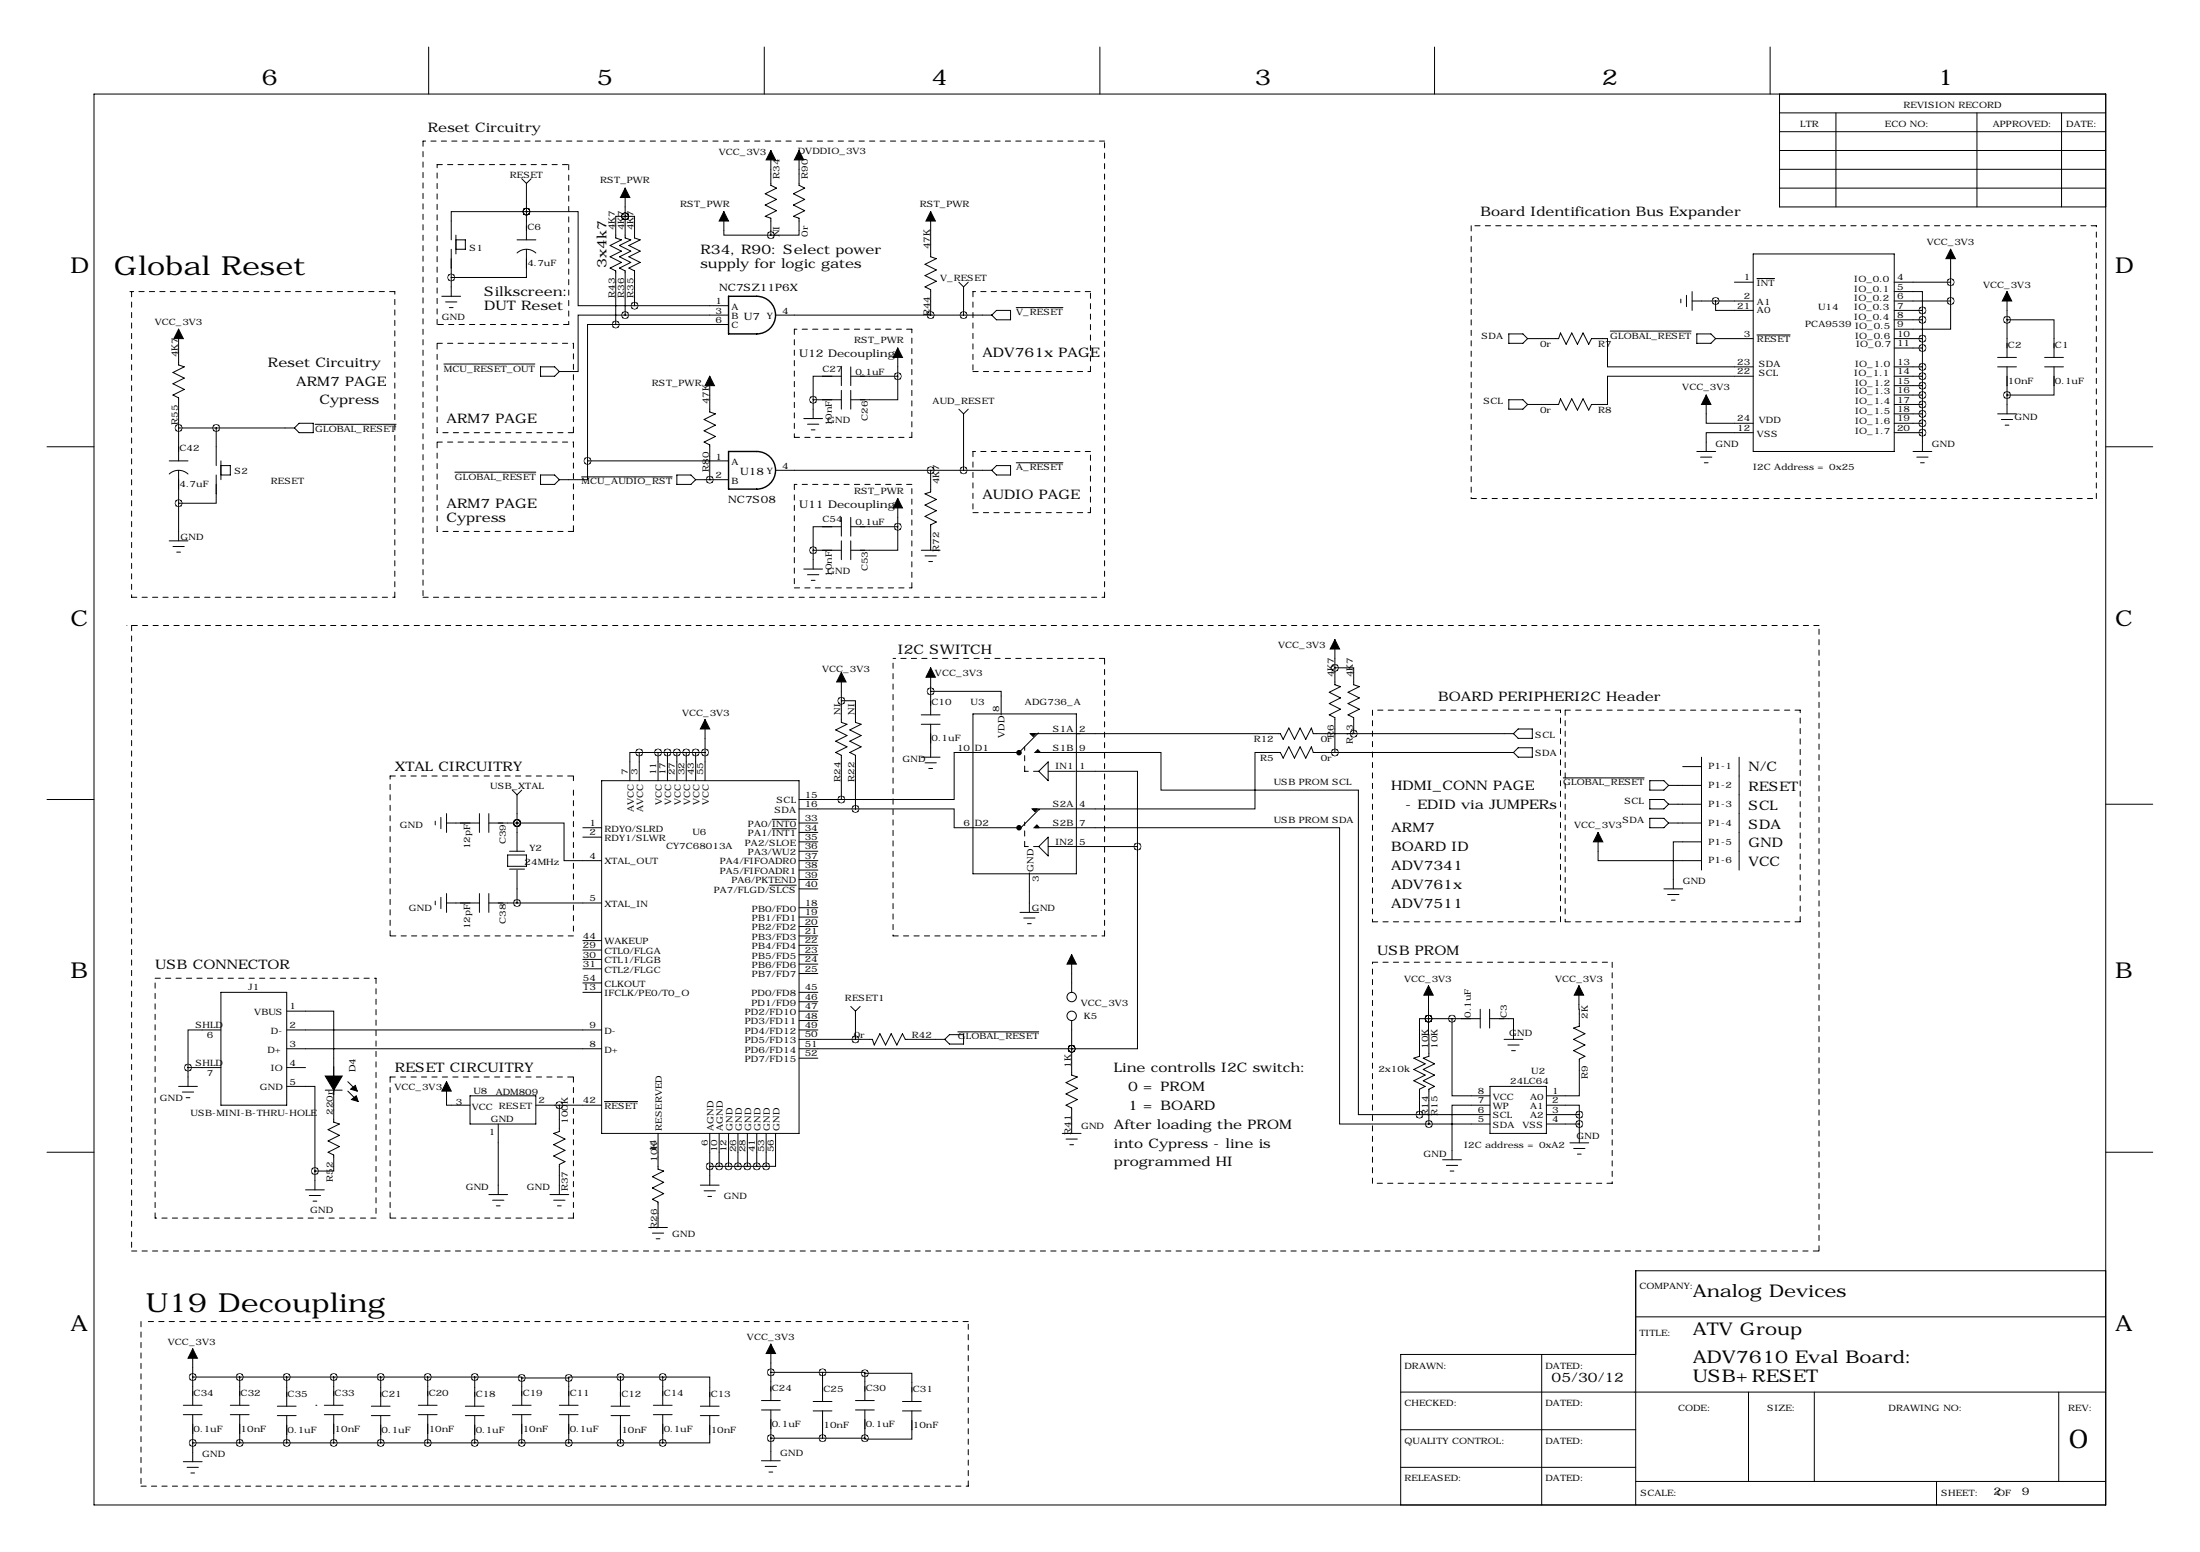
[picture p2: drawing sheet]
<svg xmlns="http://www.w3.org/2000/svg" width="594mm" height="419mm" viewBox="0 0 594 419" stroke-linecap="round" stroke-linejoin="round" font-family="sans-serif">
<g fill="none" stroke="#000" stroke-width=".27">
<path d="M115.8 12.7v12.7M206.5 12.7v12.7M297.2 12.7v12.7M387.6 12.7v12.7M478.3 12.7v12.7M25.4 25.4h543.6v381h-543.6zM480.8 35.6h88.2M480.8 30.5h88.2M480.8 25.4v30.5h88.2M496.1 30.5v25.4M534.2 30.5v25.4M557 30.5v25.4"/>
<path d="M141 48.3l1.2 1.2M142.2 57.1h-20.3v7.7M142.2 57.1h.1M142.2 57.1h14v25.5h15.2M142.2 49.5v15.3M143.5 48.3l-1.3 1.2M168.9 58.4h-2.5v5.9l1.5 .5-3.1 1.5 3.1 1.5-3.1 1.5 3.1 1.6-3.1 1.5 1.6 .8v14.4M168.9 58.4h.1M168.9 58.4h2.5v5.9l1.6 .5-3.1 1.5 3.1 1.5-3.1 1.5 3.1 1.6-3.1 1.5 1.5 .8v9.4M168.9 50.8v13.5l1.5 .5-3 1.5 3 1.5-3 1.5 3 1.6-3 1.5 1.5 .8v11.9M195.6 57.1v6.4h12.7M208.3 40.6v9.4l1.5 .8-3 1.5 3 1.5-3 1.6 3 1.5-3 1.5 1.5 .5v4.6"/>
<path d="M215.9 40.6v9.4l1.5 .8-3 1.5 3 1.5-3 1.6 3 1.5-3 1.5 1.5 .5v4.6h-7.6M251.5 57.1v12.2l1.5 .6-3.1 1.5 3.1 1.5-3.1 1.5 3.1 1.5-3.1 1.6 1.6 .7v6.9M480.8 50.8h88.2M480.8 45.7h88.2M480.8 40.6h88.2M121.9 69.9h.1M121.9 67.3v12.7M123.2 64.8h2.5v2.5h-2.5M123.2 63.5v5.1M139.7 64.8h5.1M139.7 68.3a3.7 3.7 0 0 1 5.1 0M142.2 67.3v7.6h-20.3"/>
<path d="M259.1 76.2l1.2 1.3M260.3 77.5v7.6M261.6 76.2l-1.3 1.3M455.7 79.8v3M457.2 78.7v5.1M468.6 76.2h5.1M473.7 68.6h38.1v53.3h-38.1zM474.7 75.2h4.8M511.8 78.7h7.6v5.1M511.8 76.2h15.2M527 67.3v14M542.3 78.7v17.8"/>
<path d="M48.3 88.9v9.7l1.5 .5-3.1 1.5 3.1 1.5-3.1 1.5 3.1 1.6-3.1 1.5 1.6 .7v17.1M119.4 80h5.1M119.9 98.3h24.6M120.4 81.5h3M121.4 83.1h1M146 99.1h3.9l1.2 1.2-1.2 1.3h-3.9zM166.4 87.6h-7.7v36.9M166.4 87.6h30.4M168.9 85.1h-12.7v15.2h-5.1M168.9 85.1h27.9M171.4 82.6h25.4M196.8 80v10.2"/>
<path d="M209.5 85.1h58.5M227.3 99.1v5M229.9 99.1v5M242.6 94v7.6M268 85.1l1.2-1.3h3.8v2.6h-3.8zM274.6 83.1h12.6M407.7 90.2h3.8l1.2 1.2-1.2 1.3h-3.8zM412.7 91.4h8.4l.5-1.5 1.6 3.1 1.5-3.1 1.5 3.1 1.5-3.1 1.6 3.1 .7-1.6h4.3v7.7h39.4M435.1 89.4h21.8M454.2 80.8v1M457.2 81.3h16.5M458.5 90.2h3.8l1.2 1.2-1.2 1.3h-3.8z"/>
<path d="M463.5 81.3v2.5h10.2M463.5 91.4h10.2M474.7 90.4h9M511.8 81.3h15.2M511.8 91.4h7.6M511.8 83.8h7.6M511.8 86.4h7.6M511.8 94h7.6M511.8 99.1h7.6M519.4 83.8v38.1M527 81.3v7.6h-15.2M539.8 99.1h5"/>
<path d="M539.8 96.5h5M542.3 86.4h12.7v10.1M542.3 99.1v12.7M552.4 99.1h5.1M552.4 96.5h5.1M555 99.1v7.6h-12.7M48.3 115.6h31.3M58.4 115.6v10.1M79.6 115.6l1.2-1.3h3.8v2.5h-3.8zM85.1 114.6h21.9M191.8 101.6v9.7l1.5 .5-3.1 1.5 3.1 1.5-3.1 1.5 3.1 1.6-3.1 1.5 1.6 .7v9.4M217.2 113h5"/>
<path d="M218.2 114.6h3M219.2 116.1h1M219.7 107.9h7.6M219.7 107.9v5.1M227.3 101.6h-7.6v6.3M227.3 105.4v5.1M229.9 101.6h12.7M229.9 105.4v5.1M242.6 101.6v6.3h-12.7M259.1 110.5l1.2 1.3M260.3 111.8v15.2M261.6 110.5l-1.3 1.3"/>
<path d="M407.7 107.9h3.8l1.2 1.3-1.2 1.3h-3.8zM461 106.7v7.6h12.7M473.7 116.8h-12.7v5.1M473.7 101.6h-39.4v7.6h-4.3l-.7 1.5-1.6-3-1.5 3-1.5-3-1.5 3-1.6-3-.5 1.5h-8.4M511.8 116.8h7.6M511.8 101.6h7.6M511.8 104.1h7.6M511.8 106.7h7.6M511.8 109.2h7.6M511.8 111.8h7.6M511.8 114.3h7.6M539.8 111.8h5"/>
<path d="M540.8 113.3h3M541.8 114.8h1M12.7 120.6h12.7M45.7 124.5h5.1M45.7 128a3.7 3.7 0 0 1 5.1 0M48.3 127v19.1M58.4 130.8h.1M58.4 128.3v7.6h-10.1M59.7 124.5v5M59.7 125.7h2.5v2.6h-2.5M122.9 127.5h21.9M146 128.3h3.9l1.2 1.2-1.2 1.3h-3.9z"/>
<path d="M157.2 128.8h24.4M158.7 124.5v5h-7.6M158.7 124.5h38.1M182.9 128.3h3.8l1.3 1.2-1.3 1.3h-3.8zM188 129.5h8.8M191.8 129.5h.1M209.5 127h58.5M227.3 139.7v5.1M229.9 139.7v5.1M242.6 134.6v7.6M251.5 127v5.8l-1.6 .5 3.1 1.6-3.1 1.5 3.1 1.5-3.1 1.5 3.1 1.6-1.5 .7v6.9M268 127l1.2-1.3h3.8v2.6h-3.8z"/>
<path d="M274.6 125h12.6M458.5 121.9h5M459.5 123.4h3M460.5 125h1M516.9 121.9h5.1M517.9 123.4h3.1M518.9 125h1M569 120.6h12.7M45.7 146.1h5.1M46.7 147.6h3.1M47.8 149.1h1M217.2 153.7h5"/>
<path d="M218.2 155.2h3M219.2 156.7h1M219.7 148.6h7.6M219.7 148.6v5.1M227.3 142.2h-7.6v6.4M227.3 146.1v5M229.9 146.1v5M229.9 142.2h12.7M242.6 142.2v6.4h-12.7M248.9 148.6h5.1M249.9 150.1h3.1M251 151.6h1"/>
<path d="M360.7 172.7v12.2l1.5 .5-3 1.5 3 1.6-3 1.5 3 1.5-3 1.5 1.5 .8v9.4M190.5 194.3v16.5M227.3 189.2h3.8v5.9l1.6 .5-3.1 1.5 3.1 1.5-3.1 1.6 3.1 1.5-3.1 1.5 1.5 .8v14.4M227.3 181.6v13.5l1.6 .5-3.1 1.5 3.1 1.5-3.1 1.6 3.1 1.5-3.1 1.5 1.5 .8v11.9M248.9 193h5.1M248.9 195.6h5.1M251.5 186.7h19v6.3M251.5 180.3v12.7M251.5 195.6v8.9M262.9 192.8h27.9v43.2h-27.9zM278.6 198.1h67.3l.8 1.5 1.5-3 1.6 3 1.5-3 1.5 3 1.5-3 .5 1.5h54.1M280.7 198.1l-.2-.1-5.2 5.2"/>
<path d="M360.7 180.3h5.1v4.6l1.5 .5-3.1 1.5 3.1 1.6-3.1 1.5 3.1 1.5-3.1 1.5 1.6 .8v4.3M408.9 198.1l1.3-1.3h3.8v2.6h-3.8zM12.7 215.9h12.7M120.6 219.7v5.1M129.5 219.7v5.1M132.1 219.7v5.1M138.4 213.4l1.3 1.2M139.7 214.6v15.3M141 213.4l-1.3 1.2M162.6 210.8h53.3v95.3h-53.3zM172.7 203.2h-2.5v7.6M172.7 203.2v7.6"/>
<path d="M172.7 203.2h17.8M177.8 203.2v7.6M180.3 203.2v7.6M182.9 203.2v7.6M185.4 203.2v7.6M188 203.2v7.6M215.9 215.9h11.4M215.9 218.4h15.2M231.1 218.4h26.7v5.1h17.8M248.9 204.5h5.1M249.9 206h3.1M251 207.5h1"/>
<path d="M275.6 203.2h-17.8v12.7h-30.5M279.7 203.2h34v10.2h53.3v87.6h16.5M280.9 218.7l-.1-.2-5 5M283.2 205.7v5.1l-2.5-2.5zM283.2 208.3h7.4M290.8 208.3h16.5v20.3M408.9 203.2h-54.1l-.5-1.5-1.5 3-1.5-3-1.5 3-1.6-3-1.5 3-.8-1.5h-6.8v15.2h-60M408.9 203.2l1.3-1.3h3.8v2.6h-3.8zM422.4 210.1h21.8M445.8 215.9h3.8l1.2 1.3-1.2 1.2h-3.8zM445.8 210.8h3.8l1.2 1.3-1.2 1.3h-3.8zM450.8 217.2h8.9"/>
<path d="M450.8 212.1h8.9M454.7 207h5M459.7 204.5v30.4M469.9 204.5v30.4M569 217.2h12.7M117.6 221.7v1.1M119.1 220.7v3.1M120.6 222.2h8.9M132.1 222.2h7.6M137.2 230.9h5v3h-5zM137.7 229.9h4M137.7 234.7h4"/>
<path d="M139.7 222.2h12.7v10.2h10.2M139.7 222.2h.1M139.7 234.9v8.9M157.5 223.5h5.1M157.5 226.1h5.1M207.9 239h7.2M208.6 221.3h6.5M208.6 223.8h6.5M215.9 222.2h5.1M215.9 227.3h5.1M215.9 232.4h5.1M215.9 229.9h5.1"/>
<path d="M215.9 224.8h5.1M215.9 234.9h5.1M215.9 237.5h5.1M278.1 235.7v10.7M279.7 223.5h82.2v80h24.2M283.2 226.1v5l-2.5-2.5zM283.2 228.6h24.1M307.3 228.6v54.6h-17.7M431.8 224.8v7.6h27.9M445.8 221h3.8l1.2 1.2-1.2 1.3h-3.8zM450.8 222.2h8.9M459.7 227.3h-7.6v12.7"/>
<path d="M117.6 243.3v1M119.1 242.3v3.1M120.6 243.8h8.9M120.6 241.3v5.1M129.5 241.3v5.1M132.1 241.3v5.1M132.1 243.8h30.5M157.5 256.5h5.1M157.5 259.1h5.1M157.5 254h5.1M215.9 245.1h5.1M215.9 247.6h5.1"/>
<path d="M215.9 250.2h5.1M215.9 252.7h5.1M215.9 255.3h5.1M215.9 257.8h5.1M215.9 240h5.1M275.6 246.4h5.1M276.6 247.9h3.1M277.6 249.4h1M289.6 257.8v10.2M449.6 240h5.1M450.6 241.6h3M451.6 243.1h1"/>
<path d="M59.7 278.1h-8.9v10.2M59.7 268h17.8v30.4h-17.8zM77.5 273h12.7v30l1.5 .5-3.1 1.6 3.1 1.5-3.1 1.5 3.1 1.5-3.1 1.5 1.6 .8v4.3h-5.1M77.5 278.1h85.1M157.5 268h5.1M157.5 261.6h5.1M157.5 265.4h5.1M215.9 278.1h5.1M215.9 268h5.1M215.9 260.4h5.1M215.9 262.9h5.1M215.9 270.5h5.1"/>
<path d="M215.9 273h5.1M215.9 275.6h5.1M229.9 271.8l1.2 1.2M231.1 273v7.7M232.4 271.8l-1.3 1.2M258.8 278.6h21.9M289.6 275.6v14.7l1.5 .5-3.1 1.6 3.1 1.5-3.1 1.5 3.1 1.5-3.1 1.5 1.6 .8v6.9M386 275.1h.1M386 275.1l.1 10.1-1.5 .6 3 1.5-3 1.5 3 1.5-3 1.5 3 1.6-1.5 .7v9.4M386 275.1h-2.5v10.1l-1.5 .6 3.1 1.5-3.1 1.5 3.1 1.5-3.1 1.5 3.1 1.6-1.6 .7v6.9M386 275.1h13.9M386 266.2v8.9"/>
<path d="M392.3 275.1v20.8h10.3M399.9 272.5v5.1M402.5 275.1h6.4v5.6M402.5 272.5v5.1M426.6 266.2l.1 10.9-1.5 .5 3 1.5-3 1.6 3 1.5-3 1.5 3 1.5-1.5 .8v9.9h-8.9M48.3 293.4h5M49.3 294.9h3M50.3 296.4h1M50.8 288.3h8.9M50.8 288.3v5.1M77.5 293.4h7.6v22.8M77.5 283.2h85.1"/>
<path d="M77.5 288.3h5M87.9 294.4h4.6M94 292.1l2.5 2.5M94 294.6l2.5 2.6M120.6 292.1v6.3h6.4M127 295.9h17.8v7.6h-17.8zM144.8 298.4h17.8M151.1 298.4v7.2l-1.5 .5 3.1 1.5-3.1 1.5 3.1 1.5-3.1 1.6 3.1 1.5-1.6 .8v8.1M163.3 297.5h9M215.9 283.2h73.7M215.9 280.7h19.8l.5 1.5 1.5-3.1 1.6 3.1 1.5-3.1 1.5 3.1 1.5-3.1 .8 1.6h10.7M215.9 285.8h5.1"/>
<path d="M255.3 280.7l1.2-1.3h3.8v2.5h-3.8zM289.6 283.2h.1M402.6 298.4h-10.3v14.8M402.6 293.4h15.2v12.7h-15.2zM406.4 280.7h5.1M407.4 282.2h3.1M408.4 283.7h1M417.8 298.4h8.9v2.6M12.7 311.1h12.7M85.1 316.2v5.1M134.6 303.5v19.1M177.8 306.1v9.6l1.5 .5-3 1.6 3 1.5-3 1.5 3 1.5-3 1.5 1.5 .8v6.9"/>
<path d="M191.8 306.1v13.9M191.8 315h15.2M194.3 306.1v8.9M196.8 306.1v8.9M199.4 306.1v8.9M201.9 306.1v8.9M204.5 306.1v8.9M207 306.1v8.9M209.5 306.1v8.9h-2.5M287 306.1h5.1M288 307.6h3.1M289.1 309.1h1"/>
<path d="M383.5 301h19.1M386.1 303.5h16.5M389.8 313.2h5.1M390.8 314.7h3.1M391.8 316.2h1M417.8 303.5h8.9M417.8 301h8.9M424.2 308.6h5.1M425.2 310.1h3M426.2 311.7h1M426.7 301v7.6M569 311.1h12.7"/>
<path d="M82.5 321.3h5.1M83.6 322.8h3M84.6 324.4h1M132.1 322.6h5.1M133.1 324.1h3M134.1 325.6h1M148.6 322.6h5.1M149.6 324.1h3.1M150.6 325.6h1M175.3 331.5h5M176.3 333h3M177.3 334.5h1"/>
<path d="M189.2 320h5.1M190.2 321.6h3.1M191.3 323.1h1M442 355.6h127M569 343.2h-127v63.2M49.5 379.5h5.1M52.1 364.2v15.3M52.1 371.9h76.2M62.2 379.5h5.1M64.8 371.9v7.6M74.9 379.7h5.1M77.5 371.9v7.8"/>
<path d="M85.3 379.5h.1M87.6 379.5h5.1M90.2 371.9v7.6M100.3 379.7h5.1M102.9 371.9v7.8M113 379.5h5.1M115.6 371.9v7.6M125.7 379.7h5.1M128.3 371.9h12.7v.2M128.3 371.9v7.8M138.4 379.5h5.1M141 372.1v7.4"/>
<path d="M141 372.1h12.7M151.1 379.5h5.1M153.7 372.1v7.4M165.1 379.7h5.1M167.6 371.9h-13.9v.2M167.6 371.9v7.8M167.6 371.9h11.5M176.5 379.5h5.1M179.1 371.9h12.7v7.8M179.1 371.9v7.6M189.2 379.7h5.1M205.7 378.2h5.1"/>
<path d="M208.3 363v15.2M208.3 370.6h13.9M219.7 378.5h5.1M222.2 370.6h11.5v.2M222.2 370.6v7.9M231.1 378.2h5.1M233.7 370.8h12.7v7.7M233.7 370.8v7.4M243.8 378.5h5.1M378.5 375.9h190.5M416.6 365.8v40.6M442 365.8h-63.5v40.6"/>
<path d="M472.4 375.9v24.1M490.2 375.9v24.1M556.3 375.9v24.1M49.5 382h5.1M49.5 394.7h5.1M50.5 396.2h3.1M51.6 397.8h1M52.1 382v12.7M52.1 389.6h127M62.2 382h5.1M64.8 382v7.6M74.9 382.3h5.1"/>
<path d="M77.5 382.3v7.3M87.6 382h5.1M90.2 382v7.6M100.3 382.3h5.1M102.9 382.3v7.3M113 382h5.1M115.6 382v7.6M125.7 382.3h5.1M128.3 382.3v7.3M138.4 382h5.1M141 382v7.6M151.1 382h5.1"/>
<path d="M153.7 382v7.6M165.1 382.3h5.1M167.6 382.3v7.3M176.5 382h5.1M179.1 382v7.6M189.2 382.3h5.1M191.8 382.3v7.3h-12.7M205.7 380.7h5.1M205.7 394.5h5.1M206.8 396h3M207.8 397.5h1M208.3 380.7v13.8"/>
<path d="M208.3 388.4h25.4M219.7 381h5.1M222.2 381v7.4M231.1 380.7h5.1M233.7 380.7v7.7M243.8 381h5.1M246.4 381v7.6h-12.7v-.2M378.5 396.2h63.5M378.5 386.1h63.5M442 400h127M523.2 400v6.4"/>
<circle cx="289.6" cy="274.3" r="1.27"/>
<circle cx="289.6" cy="269.2" r="1.27"/>
</g>
<g fill="none" stroke="#000" stroke-width=".27" stroke-dasharray="1.4 1.4">
<path d="M114.3 38.1v123.2M298.4 38.1h-184.1M118.1 44.4h35.6M153.7 44.4v43.2M35.6 78.7v82.6M106.7 78.7h-71.6M262.9 78.7v21.6M294.6 78.7h-31.7M397.5 61v73.6M566.4 61h-168.9M118.1 92.7h36.8M118.1 87.6v-43.2"/>
<path d="M153.7 87.6h-35.6M154.9 92.7v24.1M214.6 88.9v29.2M246.4 88.9h-31.8M118.1 116.8v-24.1M118.1 119.4h36.8M154.9 116.8h-36.8M154.9 119.4v24.1M214.6 118.1h31.8M246.4 118.1v-29.2M262.9 100.3h31.7M294.6 100.3v-21.6"/>
<path d="M214.6 130.8v28M246.4 130.8h-31.8M262.9 121.9v16.5M262.9 138.4h31.7M294.6 138.4v-16.5M294.6 121.9h-31.7M397.5 134.6h168.9M566.4 134.6v-73.6M118.1 143.5v-24.1M154.9 143.5h-36.8M214.6 158.8h31.8M246.4 158.8v-28"/>
<path d="M35.6 161.3h71.1M35.6 168.9v168.9M106.7 161.3v-82.6M114.3 161.3h184.1M241.3 179.1v73.6M298.4 161.3v-123.2M298.4 177.8h-57.1M491.5 168.9h-457.2M370.8 191.8v57.1M421.6 191.8h-50.8M422.9 191.8v57.1M486.4 191.8h-63.5"/>
<path d="M105.4 209.5h49.5M154.9 213.4v39.3M154.9 209.5v1.3M276.9 208.3v-6.6M280.7 208.3h-3.8M276.9 228.6v-6.6M280.7 228.6h-3.8M105.4 252.7v-43.2M154.9 252.7h-49.5M241.3 252.7h57.1M298.4 252.7v-74.9M370.8 259.8h64.8"/>
<path d="M370.8 248.9h50.8M421.6 248.9v-57.1M422.9 248.9h63.5M435.6 259.8v59.7M486.4 248.9v-57.1M41.9 264.2h59.7M101.6 264.2v64.7M105.4 290.8h49.5M154.9 290.8v38.1M370.8 319.5v-59.7M435.6 319.5h-64.8M35.6 337.8h455.9"/>
<path d="M41.9 328.9v-64.7M101.6 328.9h-59.7M105.4 328.9v-38.1M154.9 328.9h-49.5M491.5 337.8v-168.9M38.1 356.9v44.4M261.6 356.9h-222.2M38.1 401.3h223.5M261.6 401.3v-44.4"/>
</g>
<path d="M196.8 80h7.7a5.1 5.1 0 0 1 5.1 5.1 5.1 5.1 0 0 1-5.1 5.1h-7.7zM196.8 121.9h7.7a5.1 5.1 0 0 1 5.1 5.1 5.1 5.1 0 0 1-5.1 5.1h-7.7z" fill="none" stroke="#000" stroke-width=".38"/>
<g fill="none" stroke="#000" stroke-width=".76">
<circle cx="275.3" cy="203.3" r=".36"/>
<circle cx="275.3" cy="223.5" r=".36"/>
</g>
<g fill="#000" stroke="#000" stroke-width=".27">
<path d="M168.9 50.8l1.3 2.5h-2.6zM195.6 57.1l1.2 2.6h-2.5zM208.3 40.6l1.2 2.6h-2.5zM215.9 40.6l1.3 2.6h-2.6zM251.5 57.1l1.2 2.6h-2.5zM527 67.3l1.3 2.6h-2.5zM542.3 78.7l1.3 2.6h-2.6zM48.3 88.9l1.2 2.5h-2.5zM242.6 94l1.2 2.5h-2.5zM191.8 101.6l1.2 2.5h-2.5zM461 106.7l1.3 2.5h-2.6zM242.6 134.6l1.2 2.6h-2.5z"/>
<path d="M360.7 172.7l1.2 2.6h-2.5zM190.5 194.3l1.3 2.5h-2.6zM227.3 181.6l1.3 2.5h-2.5zM251.5 180.3l1.2 2.6h-2.5zM278.4 198.1l1.4 .1-.7 .7zM278.9 218.4l1.4 .1-.6 .7zM279.7 203.2l.7-.8 .6 .7zM279.4 223.5l.8-.7 .6 .6zM431.8 224.8l1.3 2.5h-2.6zM289.6 257.8l1.2 2.6h-2.5zM386 266.2l1.2 2.5h-2.5zM426.6 266.2l1.3 2.5h-2.6z"/>
<path d="M87.9 290.6h2.3v3.8zM90.2 290.6h2.3l-2.3 3.8zM94.7 294.1l1.3-1 .5 1.5zM95 296.9l1.3-1 .5 1.5zM120.6 292.1l1.3 2.5h-2.5zM52.1 364.2l1.2 2.6h-2.5zM208.3 363l1.2 2.5h-2.5z"/>
</g>
<path d="M519.4 83.8a.07 .07 0 0 0 .1 0 .07 .07 0 0 0-.1 0zM519.4 94a.07 .07 0 0 0 .1 0 .07 .07 0 0 0-.1 0zM519.4 91.4a.07 .07 0 0 0 .1 0 .07 .07 0 0 0-.1 0zM519.4 116.8a.07 .07 0 0 0 .1 0 .07 .07 0 0 0-.1 0zM519.4 114.3a.07 .07 0 0 0 .1 0 .07 .07 0 0 0-.1 0zM519.4 111.8a.07 .07 0 0 0 .1 0 .07 .07 0 0 0-.1 0zM519.4 109.2a.07 .07 0 0 0 .1 0 .07 .07 0 0 0-.1 0zM463.5 81.3a.07 .07 0 0 0 .1 0 .07 .07 0 0 0-.1 0zM542.2 86.4a.1 .1 0 0 0 .2 0 .1 .1 0 0 0-.2 0zM542.2 106.7a.1 .1 0 0 0 .2 0 .1 .1 0 0 0-.2 0zM519.4 86.4a.07 .07 0 0 0 .1 0 .07 .07 0 0 0-.1 0zM519.4 101.6a.07 .07 0 0 0 .1 0 .07 .07 0 0 0-.1 0zM519.4 104.1a.07 .07 0 0 0 .1 0 .07 .07 0 0 0-.1 0zM527 81.3a.07 .07 0 0 0 .1 0 .07 .07 0 0 0-.1 0zM519.4 99.1a.07 .07 0 0 0 .1 0 .07 .07 0 0 0-.1 0zM519.4 106.7a.07 .07 0 0 0 .1 0 .07 .07 0 0 0-.1 0zM121.9 74.9a.07 .07 0 0 0 .1 0 .07 .07 0 0 0-.1 0zM142.2 57.1a.07 .07 0 0 0 .1 0 .07 .07 0 0 0-.1 0zM260.3 85.1a.07 .07 0 0 0 .1 0 .07 .07 0 0 0-.1 0zM251.4 85.1a.07 .07 0 0 0 .1 0 .07 .07 0 0 0-.1 0zM142.2 57.1a.07 .07 0 0 0 .1 0 .07 .07 0 0 0-.1 0zM219.6 107.9a.1 .1 0 0 0 .2 0 .1 .1 0 0 0-.2 0zM208.2 63.5a.07 .07 0 0 0 .1 0 .07 .07 0 0 0-.1 0zM242.5 101.6a.07 .07 0 0 0 .1 0 .07 .07 0 0 0-.1 0zM168.8 85.1a.1 .1 0 0 0 .2 0 .1 .1 0 0 0-.2 0zM171.4 82.5a.07 .07 0 0 0 .1 0 .07 .07 0 0 0-.1 0zM166.3 87.6a.07 .07 0 0 0 .1 0 .07 .07 0 0 0-.1 0zM168.8 58.4a.1 .1 0 0 0 .2 0 .1 .1 0 0 0-.2 0zM168.8 58.4a.1 .1 0 0 0 .2 0 .1 .1 0 0 0-.2 0zM50.7 288.3a.1 .1 0 0 0 .2 0 .1 .1 0 0 0-.2 0zM231.1 280.7a.07 .07 0 0 0 .1 0 .07 .07 0 0 0-.1 0zM360.6 203.2a.07 .07 0 0 0 .1 0 .07 .07 0 0 0-.1 0zM231.1 218.4a.07 .07 0 0 0 .1 0 .07 .07 0 0 0-.1 0zM227.3 215.9a.07 .07 0 0 0 .1 0 .07 .07 0 0 0-.1 0zM426.7 303.5a.07 .07 0 0 0 .1 0 .07 .07 0 0 0-.1 0zM426.7 301a.07 .07 0 0 0 .1 0 .07 .07 0 0 0-.1 0zM385.9 275.1a.07 .07 0 0 0 .1 0 .07 .07 0 0 0-.1 0zM385.9 275.1a.07 .07 0 0 0 .1 0 .07 .07 0 0 0-.1 0zM392.3 275.1a.07 .07 0 0 0 .1 0 .07 .07 0 0 0-.1 0zM187.9 203.2a.07 .07 0 0 0 .1 0 .07 .07 0 0 0-.1 0zM185.4 203.2a.07 .07 0 0 0 .1 0 .07 .07 0 0 0-.1 0zM182.8 203.2a.07 .07 0 0 0 .1 0 .07 .07 0 0 0-.1 0zM180.3 203.2a.07 .07 0 0 0 .1 0 .07 .07 0 0 0-.1 0zM177.7 203.2a.1 .1 0 0 0 .2 0 .1 .1 0 0 0-.2 0zM191.7 315a.07 .07 0 0 0 .1 0 .07 .07 0 0 0-.1 0zM206.9 315a.1 .1 0 0 0 .2 0 .1 .1 0 0 0-.2 0zM204.4 315a.07 .07 0 0 0 .1 0 .07 .07 0 0 0-.1 0zM201.9 315a.07 .07 0 0 0 .1 0 .07 .07 0 0 0-.1 0zM199.3 315a.1 .1 0 0 0 .2 0 .1 .1 0 0 0-.2 0zM196.8 315a.07 .07 0 0 0 .1 0 .07 .07 0 0 0-.1 0zM194.2 315a.1 .1 0 0 0 .2 0 .1 .1 0 0 0-.2 0zM172.7 203.2a.07 .07 0 0 0 .1 0 .07 .07 0 0 0-.1 0zM190.4 203.2a.1 .1 0 0 0 .2 0 .1 .1 0 0 0-.2 0zM139.6 243.8a.1 .1 0 0 0 .2 0 .1 .1 0 0 0-.2 0zM227.3 189.2a.07 .07 0 0 0 .1 0 .07 .07 0 0 0-.1 0zM360.6 180.3a.07 .07 0 0 0 .1 0 .07 .07 0 0 0-.1 0zM365.7 198.1a.07 .07 0 0 0 .1 0 .07 .07 0 0 0-.1 0zM139.6 222.2a.1 .1 0 0 0 .2 0 .1 .1 0 0 0-.2 0zM139.6 222.2a.1 .1 0 0 0 .2 0 .1 .1 0 0 0-.2 0zM151.1 298.4a.07 .07 0 0 0 .1 0 .07 .07 0 0 0-.1 0zM85 316.2a.1 .1 0 0 0 .2 0 .1 .1 0 0 0-.2 0zM48.2 115.6a.07 .07 0 0 0 .1 0 .07 .07 0 0 0-.1 0zM48.2 135.9a.07 .07 0 0 0 .1 0 .07 .07 0 0 0-.1 0zM58.4 115.6a.07 .07 0 0 0 .1 0 .07 .07 0 0 0-.1 0zM233.6 370.8a.07 .07 0 0 0 .1 0 .07 .07 0 0 0-.1 0zM233.6 388.4a.07 .07 0 0 0 .1 0 .07 .07 0 0 0-.1 0zM222.2 388.4a.07 .07 0 0 0 .1 0 .07 .07 0 0 0-.1 0zM222.2 370.6a.07 .07 0 0 0 .1 0 .07 .07 0 0 0-.1 0zM208.2 388.4a.07 .07 0 0 0 .1 0 .07 .07 0 0 0-.1 0zM208.2 370.6a.07 .07 0 0 0 .1 0 .07 .07 0 0 0-.1 0zM153.6 372.1a.07 .07 0 0 0 .1 0 .07 .07 0 0 0-.1 0zM153.6 389.6a.07 .07 0 0 0 .1 0 .07 .07 0 0 0-.1 0zM140.9 389.6a.07 .07 0 0 0 .1 0 .07 .07 0 0 0-.1 0zM140.9 372.1a.07 .07 0 0 0 .1 0 .07 .07 0 0 0-.1 0zM179 371.9a.07 .07 0 0 0 .1 0 .07 .07 0 0 0-.1 0zM179 389.6a.07 .07 0 0 0 .1 0 .07 .07 0 0 0-.1 0zM167.6 389.6a.07 .07 0 0 0 .1 0 .07 .07 0 0 0-.1 0zM167.6 371.9a.07 .07 0 0 0 .1 0 .07 .07 0 0 0-.1 0zM52 371.9a.07 .07 0 0 0 .1 0 .07 .07 0 0 0-.1 0zM52 389.6a.07 .07 0 0 0 .1 0 .07 .07 0 0 0-.1 0zM64.7 371.9a.07 .07 0 0 0 .1 0 .07 .07 0 0 0-.1 0zM64.7 389.6a.07 .07 0 0 0 .1 0 .07 .07 0 0 0-.1 0zM90.1 371.9a.07 .07 0 0 0 .1 0 .07 .07 0 0 0-.1 0zM90.1 389.6a.07 .07 0 0 0 .1 0 .07 .07 0 0 0-.1 0zM115.5 371.9a.07 .07 0 0 0 .1 0 .07 .07 0 0 0-.1 0zM115.5 389.6a.07 .07 0 0 0 .1 0 .07 .07 0 0 0-.1 0zM77.4 371.9a.07 .07 0 0 0 .1 0 .07 .07 0 0 0-.1 0zM102.8 371.9a.07 .07 0 0 0 .1 0 .07 .07 0 0 0-.1 0zM128.2 371.9a.07 .07 0 0 0 .1 0 .07 .07 0 0 0-.1 0zM128.2 389.6a.07 .07 0 0 0 .1 0 .07 .07 0 0 0-.1 0zM102.8 389.6a.07 .07 0 0 0 .1 0 .07 .07 0 0 0-.1 0zM77.4 389.6a.07 .07 0 0 0 .1 0 .07 .07 0 0 0-.1 0zM383.5 301a.07 .07 0 0 0 .1 0 .07 .07 0 0 0-.1 0zM386 303.5a.07 .07 0 0 0 .1 0 .07 .07 0 0 0-.1 0zM307.3 228.6a.07 .07 0 0 0 .1 0 .07 .07 0 0 0-.1 0zM289.5 283.2a.07 .07 0 0 0 .1 0 .07 .07 0 0 0-.1 0zM289.5 283.2a.07 .07 0 0 0 .1 0 .07 .07 0 0 0-.1 0zM158.7 124.5a.07 .07 0 0 0 .1 0 .07 .07 0 0 0-.1 0zM191.7 129.5a.07 .07 0 0 0 .1 0 .07 .07 0 0 0-.1 0zM260.3 127a.07 .07 0 0 0 .1 0 .07 .07 0 0 0-.1 0zM251.4 127a.07 .07 0 0 0 .1 0 .07 .07 0 0 0-.1 0zM219.6 148.6a.1 .1 0 0 0 .2 0 .1 .1 0 0 0-.2 0zM242.5 142.2a.07 .07 0 0 0 .1 0 .07 .07 0 0 0-.1 0zM251.4 186.7a.07 .07 0 0 0 .1 0 .07 .07 0 0 0-.1 0zM527 76.2a.07 .07 0 0 0 .1 0 .07 .07 0 0 0-.1 0z" fill="#000" stroke="#000" stroke-width="1.9"/>
<g font-size="7.1">
<text x="30.8" y="74.2">Global Reset</text>
<text x="39.4" y="354.3">U19 Decoupling</text>
<text x="559" y="391">0</text>
</g>
<g font-size="5.9">
<text x="70.6" y="22.9">6</text>
<text x="161.3" y="22.9">5</text>
<text x="251.7" y="22.9">4</text>
<text x="339.1" y="22.9">3</text>
<text x="432.8" y="22.9">2</text>
<text x="523.5" y="22.9">1</text>
<text x="19" y="73.7">D</text>
<text x="571.5" y="73.7">D</text>
<text x="19" y="168.9">C</text>
<text x="571.5" y="168.9">C</text>
<text x="19" y="264.2">B</text>
<text x="571.5" y="264.2">B</text>
<text x="19" y="359.4">A</text>
<text x="571.5" y="359.4">A</text>
</g>
<g font-size="4.7">
<text x="457.4" y="350.4">Analog Devices</text>
<text x="457.4" y="360.5">ATV Group</text>
<text x="457.4" y="368.1">ADV7610 Eval Board:</text>
<text x="457.4" y="373.2">USB+RESET</text>
</g>
<g font-size="3.6">
<text x="115.6" y="35.6">Reset Circuitry</text>
<text x="400.1" y="58.4">Board Identification Bus Expander</text>
<text x="189.2" y="68.6">R34, R90: Select power</text>
<text x="163.8" y="72.4" transform="rotate(-90 163.8 72.4)">3x4k7</text>
<text x="189.2" y="72.4">supply for logic gates</text>
<text x="130.8" y="80">Silkscreen:</text>
<text x="130.8" y="83.8">DUT Reset</text>
<text x="72.4" y="99.1">Reset Circuitry</text>
<text x="265.4" y="96.5">ADV761x PAGE</text>
<text x="80" y="104.1">ARM7 PAGE</text>
<text x="86.4" y="109.2">Cypress</text>
<text x="120.6" y="114.3">ARM7 PAGE</text>
<text x="120.6" y="137.2">ARM7 PAGE</text>
<text x="265.4" y="134.6">AUDIO PAGE</text>
<text x="120.6" y="141">Cypress</text>
<text x="242.6" y="176.5">I2C SWITCH</text>
<text x="388.6" y="189.2">BOARD PERIPHER.I2C Header</text>
<text x="106.7" y="208.3">XTAL CIRCUITRY</text>
<text x="472.4" y="208.3">N/C</text>
<text x="375.9" y="213.4">HDMI_CONN PAGE</text>
<text x="472.4" y="213.6">RESET</text>
<text x="379.7" y="218.4">- EDID via JUMPERs</text>
<text x="472.4" y="218.7">SCL</text>
<text x="375.9" y="224.8">ARM7</text>
<text x="472.4" y="223.8">SDA</text>
<text x="375.9" y="229.9">BOARD ID</text>
<text x="472.4" y="228.9">GND</text>
<text x="472.4" y="233.9">VCC</text>
<text x="375.9" y="234.9">ADV7341</text>
<text x="375.9" y="245.1">ADV7511</text>
<text x="375.9" y="240">ADV761x</text>
<text x="372.1" y="257.8">USB PROM</text>
<text x="41.9" y="261.6">USB CONNECTOR</text>
<text x="106.7" y="289.6">RESET CIRCUITRY</text>
<text x="301" y="289.6">Line controlls I2C switch:</text>
<text x="304.8" y="294.6">0 = PROM</text>
<text x="304.8" y="299.7">1 = BOARD</text>
<text x="301" y="304.8">After loading the PROM</text>
<text x="301" y="309.9">into Cypress - line is</text>
<text x="301" y="315">programmed HI</text>
<text x="419.3" y="373.2">05/30/12</text>
</g>
<g font-size="2.8">
<text x="215.9" y="96.5">U12 Decoupling</text>
<text x="215.9" y="137.2">U11 Decoupling</text>
<text x="538.6" y="403.7">2</text>
<text x="546.3" y="403.7">9</text>
</g>
<g font-size="2.7">
<text x="194.3" y="78.6">NC7SZ11P6X</text>
<text x="201" y="86.3">U7</text>
<text x="200" y="128.2">U18</text>
<text x="196.7" y="135.8">NC7S08</text>
</g>
<g font-size="2.4">
<text x="514.4" y="29.2">REVISION RECORD</text>
<text x="486.4" y="34.3">LTR</text>
<text x="509.3" y="34.3">ECO NO:</text>
<text x="538.5" y="34.3">APPROVED:</text>
<text x="558.3" y="34.3">DATE:</text>
<text x="194.2" y="41.9">VCC_3V3</text>
<text x="215.6" y="41.7">DVDDIO_3V3</text>
<text x="137.8" y="48">RESET</text>
<text x="162.2" y="49.5">RST_PWR</text>
<text x="210.6" y="48.3" transform="rotate(-90 210.6 48.3)">R34</text>
<text x="218.2" y="48.3" transform="rotate(-90 218.2 48.3)">R90</text>
<text x="183.8" y="55.9">RST_PWR</text>
<text x="248.5" y="55.9">RST_PWR</text>
<text x="142.5" y="62.2">C6</text>
<text x="166.1" y="62.2" transform="rotate(-90 166.1 62.2)">4K7</text>
<text x="168.7" y="62.2" transform="rotate(-90 168.7 62.2)">4K7</text>
<text x="171.2" y="62.2" transform="rotate(-90 171.2 62.2)">4K7</text>
<text x="210.6" y="64.1" transform="rotate(-90 210.6 64.1)">NI</text>
<text x="218.2" y="63.9" transform="rotate(-90 218.2 63.9)">0r</text>
<text x="126.8" y="67.7">S1</text>
<text x="142.5" y="71.9">4.7uF</text>
<text x="251.2" y="67.3" transform="rotate(-90 251.2 67.3)">47K</text>
<text x="520.6" y="66">VCC_3V3</text>
<text x="254" y="76">V_RESET</text>
<text x="471.2" y="75.7">1</text>
<text x="474.7" y="77.2">INT</text>
<text x="501" y="76.2">IO_0.0</text>
<text x="512.6" y="75.7">4</text>
<text x="535.8" y="77.7">VCC_3V3</text>
<text x="166.1" y="80.4" transform="rotate(-90 166.1 80.4)">R43</text>
<text x="168.7" y="80.4" transform="rotate(-90 168.7 80.4)">R36</text>
<text x="171.2" y="80.4" transform="rotate(-90 171.2 80.4)">R35</text>
<text x="193.3" y="82.2">1</text>
<text x="197.6" y="83.6">A</text>
<text x="469.4" y="83.3">21</text>
<text x="471.2" y="80.8">2</text>
<text x="474.7" y="82.3">A1</text>
<text x="491.2" y="83.8">U14</text>
<text x="501" y="78.8">IO_0.1</text>
<text x="501" y="81.3">IO_0.2</text>
<text x="501" y="83.8">IO_0.3</text>
<text x="512.6" y="78.2">5</text>
<text x="512.6" y="80.8">6</text>
<text x="512.6" y="83.3">7</text>
<text x="41.8" y="87.6">VCC_3V3</text>
<text x="119.4" y="86.4">GND</text>
<text x="193.3" y="84.7">3</text>
<text x="193.3" y="87.3">6</text>
<text x="197.6" y="86.1">B</text>
<text x="197.6" y="88.7">C</text>
<text x="207.2" y="86.1">Y</text>
<text x="211.3" y="84.7">4</text>
<text x="251.2" y="85.4" transform="rotate(-90 251.2 85.4)">R44</text>
<text x="274.6" y="85.1">V_RESET</text>
<text x="474.7" y="84.6">A0</text>
<text x="487.8" y="88.4">PCA9539 IO_0.5</text>
<text x="501" y="86.4">IO_0.4</text>
<text x="512.6" y="85.9">8</text>
<text x="512.6" y="88.4">9</text>
<text x="230.8" y="92.7">RST_PWR</text>
<text x="400.3" y="91.4">SDA</text>
<text x="416.1" y="93.8">0r</text>
<text x="431.8" y="93.8">R7</text>
<text x="435.1" y="91.4">GLOBAL_RESET</text>
<text x="471.2" y="90.9">3</text>
<text x="474.7" y="92.5">RESET</text>
<text x="501.3" y="91.5">IO_0.6</text>
<text x="501.5" y="93.7">IO_0.7</text>
<text x="512.6" y="90.9">10</text>
<text x="512.6" y="93.5">11</text>
<text x="542.5" y="94">C2</text>
<text x="555.2" y="94">C1</text>
<text x="48" y="96.5" transform="rotate(-90 48 96.5)">4K7</text>
<text x="119.9" y="100.3">MCU_RESET_OUT</text>
<text x="222.3" y="100.3">C27</text>
<text x="231.1" y="101.1">0.1uF</text>
<text x="469.4" y="101.1">22</text>
<text x="469.4" y="98.6">23</text>
<text x="475.2" y="101.6">SCL</text>
<text x="475.2" y="99.1">SDA</text>
<text x="501" y="101.6">IO_1.1</text>
<text x="501.3" y="99.1">IO_1.0</text>
<text x="512.6" y="98.6">13</text>
<text x="512.6" y="101.1">14</text>
<text x="176.2" y="104.1">RST_PWR</text>
<text x="454.6" y="105.4">VCC_3V3</text>
<text x="501.3" y="104.2">IO_1.2</text>
<text x="501.3" y="106.4">IO_1.3</text>
<text x="512.6" y="103.6">15</text>
<text x="512.6" y="106.2">16</text>
<text x="542.5" y="103.7">10nF</text>
<text x="555.2" y="103.7">0.1uF</text>
<text x="191.5" y="109.2" transform="rotate(-90 191.5 109.2)">47K</text>
<text x="234.5" y="113.6" transform="rotate(-90 234.5 113.6)">C26</text>
<text x="252" y="109">AUD_RESET</text>
<text x="400.8" y="109.2">SCL</text>
<text x="416.1" y="111.6">0r</text>
<text x="431.8" y="111.6">R8</text>
<text x="469.4" y="113.8">24</text>
<text x="501.3" y="109">IO_1.4</text>
<text x="501.3" y="111.8">IO_1.5</text>
<text x="512.6" y="108.7">17</text>
<text x="512.6" y="111.3">18</text>
<text x="512.6" y="113.8">19</text>
<text x="544.3" y="113.3">GND</text>
<text x="48" y="114.7" transform="rotate(-90 48 114.7)">R55</text>
<text x="85.1" y="116.6">GLOBAL_RESET</text>
<text x="223.5" y="114.3">GND</text>
<text x="224.8" y="115.1" transform="rotate(-90 224.8 115.1)">10nF</text>
<text x="469.4" y="116.3">12</text>
<text x="474.7" y="117.9">VSS</text>
<text x="475.2" y="114.3">VDD</text>
<text x="501.3" y="114.6">IO_1.6</text>
<text x="501.3" y="117.1">IO_1.7</text>
<text x="512.6" y="116.3">20</text>
<text x="48.5" y="121.9">C42</text>
<text x="193.3" y="124.1">1</text>
<text x="197.6" y="125.5">A</text>
<text x="463.6" y="120.7">GND</text>
<text x="522" y="120.7">GND</text>
<text x="48.5" y="131.6">4.7uF</text>
<text x="63.4" y="128.1">S2</text>
<text x="73.2" y="130.8">RESET</text>
<text x="122.9" y="129.5">GLOBAL_RESET</text>
<text x="157.2" y="130.8">MCU_AUDIO_RST</text>
<text x="191.5" y="127.4" transform="rotate(-90 191.5 127.4)">R80</text>
<text x="193.3" y="129.2">2</text>
<text x="197.6" y="130.6">B</text>
<text x="207.2" y="128">Y</text>
<text x="211.3" y="126.6">4</text>
<text x="253.8" y="130.8" transform="rotate(-90 253.8 130.8)">4K7</text>
<text x="274.6" y="127">A_RESET</text>
<text x="473.7" y="127">I2C Address = 0x25</text>
<text x="230.8" y="133.4">RST_PWR</text>
<text x="222.3" y="141">C54</text>
<text x="231.1" y="141.8">0.1uF</text>
<text x="48.8" y="145.8">GND</text>
<text x="253.8" y="148.9" transform="rotate(-90 253.8 148.9)">R72</text>
<text x="223.5" y="154.9">GND</text>
<text x="224.8" y="155.8" transform="rotate(-90 224.8 155.8)">10nF</text>
<text x="234.5" y="154.3" transform="rotate(-90 234.5 154.3)">C53</text>
<text x="345.3" y="175">VCC_3V3</text>
<text x="222.1" y="181.4">VCC_3V3</text>
<text x="252.6" y="182.6">VCC_3V3</text>
<text x="360.4" y="182.9" transform="rotate(-90 360.4 182.9)">4K7</text>
<text x="365.5" y="182.9" transform="rotate(-90 365.5 182.9)">4K7</text>
<text x="251.7" y="190.5">C10</text>
<text x="262.3" y="190.5">U3</text>
<text x="276.9" y="190.5">ADG736_A</text>
<text x="184.3" y="193.3">VCC_3V3</text>
<text x="227.1" y="193" transform="rotate(-90 227.1 193)">NI</text>
<text x="230.9" y="193" transform="rotate(-90 230.9 193)">NI</text>
<text x="270" y="192.3" transform="rotate(-90 270 192.3)">8</text>
<text x="284.5" y="197.6">S1A</text>
<text x="291.6" y="197.6">2</text>
<text x="251.7" y="200.2">0.1uF</text>
<text x="258.6" y="202.7">10</text>
<text x="263.4" y="202.7">D1</text>
<text x="271.4" y="199.3" transform="rotate(-90 271.4 199.3)">VDD</text>
<text x="284.5" y="202.7">S1B</text>
<text x="291.6" y="202.7">9</text>
<text x="338.7" y="200.5">R12</text>
<text x="356.9" y="200.5">0r</text>
<text x="360.4" y="199.2" transform="rotate(-90 360.4 199.2)">R6</text>
<text x="365.5" y="201" transform="rotate(-90 365.5 201)">R13</text>
<text x="414.8" y="199.4">SCL</text>
<text x="169.7" y="209.3" transform="rotate(-90 169.7 209.3)">7</text>
<text x="172.2" y="209.3" transform="rotate(-90 172.2 209.3)">3</text>
<text x="177.3" y="209.3" transform="rotate(-90 177.3 209.3)">11</text>
<text x="179.8" y="209.3" transform="rotate(-90 179.8 209.3)">17</text>
<text x="182.4" y="209.3" transform="rotate(-90 182.4 209.3)">27</text>
<text x="184.9" y="209.3" transform="rotate(-90 184.9 209.3)">32</text>
<text x="187.5" y="209.3" transform="rotate(-90 187.5 209.3)">43</text>
<text x="190" y="209.3" transform="rotate(-90 190 209.3)">55</text>
<text x="243.8" y="205.7">GND</text>
<text x="285.2" y="207.8">IN1</text>
<text x="291.6" y="207.8">1</text>
<text x="340.5" y="205.5">R5</text>
<text x="356.9" y="205.5">0r</text>
<text x="414.8" y="204.2">SDA</text>
<text x="461.6" y="207.8">P1-1</text>
<text x="132.4" y="213.1">USB_XTAL</text>
<text x="217.4" y="215.4">15</text>
<text x="227.1" y="211.2" transform="rotate(-90 227.1 211.2)">R24</text>
<text x="230.9" y="211.2" transform="rotate(-90 230.9 211.2)">R22</text>
<text x="344.2" y="212.1">USB PROM SCL</text>
<text x="422.4" y="212.1">GLOBAL_RESET</text>
<text x="461.6" y="212.9">P1-2</text>
<text x="171.2" y="219.2" transform="rotate(-90 171.2 219.2)">AVCC</text>
<text x="173.8" y="219.2" transform="rotate(-90 173.8 219.2)">AVCC</text>
<text x="178.8" y="217.3" transform="rotate(-90 178.8 217.3)">VCC</text>
<text x="181.4" y="217.3" transform="rotate(-90 181.4 217.3)">VCC</text>
<text x="183.9" y="217.3" transform="rotate(-90 183.9 217.3)">VCC</text>
<text x="186.5" y="217.3" transform="rotate(-90 186.5 217.3)">VCC</text>
<text x="189" y="217.3" transform="rotate(-90 189 217.3)">VCC</text>
<text x="191.5" y="217.3" transform="rotate(-90 191.5 217.3)">VCC</text>
<text x="209.3" y="219.5">SDA</text>
<text x="209.8" y="216.9">SCL</text>
<text x="217.4" y="217.9">16</text>
<text x="217.4" y="221.7">33</text>
<text x="284.5" y="218">S2A</text>
<text x="291.6" y="217.9">4</text>
<text x="438.9" y="217.2">SCL</text>
<text x="461.6" y="217.9">P1-3</text>
<text x="108.1" y="223.5">GND</text>
<text x="136.7" y="227.9" transform="rotate(-90 136.7 227.9)">C39</text>
<text x="159.3" y="223">1</text>
<text x="159.3" y="225.6">2</text>
<text x="163.3" y="224.6">RDY0/SLRD</text>
<text x="163.3" y="227.1">RDY1/SLWR</text>
<text x="187.1" y="225.6">U6</text>
<text x="202.1" y="223.3">PA0/INT0</text>
<text x="202.1" y="225.8">PA1/INT1</text>
<text x="217.4" y="224.3">34</text>
<text x="217.4" y="226.8">35</text>
<text x="260.4" y="223">6</text>
<text x="263.4" y="223">D2</text>
<text x="284.5" y="223">S2B</text>
<text x="291.6" y="223">7</text>
<text x="344.2" y="222.2">USB PROM SDA</text>
<text x="425.3" y="223.5">VCC_3V3</text>
<text x="438.4" y="222.2">SDA</text>
<text x="461.6" y="223">P1-4</text>
<text x="127" y="229.3" transform="rotate(-90 127 229.3)">12pF</text>
<text x="141.8" y="233.7">24MHz</text>
<text x="143.1" y="229.9">Y2</text>
<text x="159.3" y="231.9">4</text>
<text x="163.3" y="233.4">XTAL_OUT</text>
<text x="180" y="229.4">CY7C68013A</text>
<text x="194.5" y="233.4">PA4/FIFOADR0</text>
<text x="201.3" y="228.4">PA2/SLOE</text>
<text x="202.1" y="230.9">PA3/WU2</text>
<text x="217.4" y="229.4">36</text>
<text x="217.4" y="231.9">37</text>
<text x="285.2" y="228.1">IN2</text>
<text x="291.6" y="228.1">5</text>
<text x="461.6" y="228.1">P1-5</text>
<text x="461.6" y="233.2">P1-6</text>
<text x="194.5" y="236">PA5/FIFOADR1</text>
<text x="197.6" y="238.5">PA6/PKTEND</text>
<text x="217.4" y="234.4">38</text>
<text x="217.4" y="237">39</text>
<text x="217.4" y="239.5">40</text>
<text x="279.2" y="235.4" transform="rotate(-90 279.2 235.4)">GND</text>
<text x="280.7" y="238.2" transform="rotate(-90 280.7 238.2)">3</text>
<text x="454.7" y="238.8">GND</text>
<text x="110.5" y="245.9">GND</text>
<text x="159.3" y="243.3">5</text>
<text x="163.3" y="244.9">XTAL_IN</text>
<text x="192.9" y="241.1">PA7/FLGD/SLCS</text>
<text x="217.4" y="244.6">18</text>
<text x="278.8" y="245.9">GND</text>
<text x="127" y="250.9" transform="rotate(-90 127 250.9)">12pF</text>
<text x="136.7" y="249.5" transform="rotate(-90 136.7 249.5)">C38</text>
<text x="203.2" y="246.1">PB0/FD0</text>
<text x="203.2" y="248.7">PB1/FD1</text>
<text x="203.2" y="251.2">PB2/FD2</text>
<text x="217.4" y="247.1">19</text>
<text x="217.4" y="249.7">20</text>
<text x="157.5" y="256">29</text>
<text x="157.5" y="253.5">44</text>
<text x="163.3" y="257.6">CTL0/FLGA</text>
<text x="163.3" y="255">WAKEUP</text>
<text x="203.2" y="253.8">PB3/FD3</text>
<text x="203.2" y="256.3">PB4/FD4</text>
<text x="217.4" y="252.2">21</text>
<text x="217.4" y="254.8">22</text>
<text x="217.4" y="257.3">23</text>
<text x="157.5" y="258.6">30</text>
<text x="157.5" y="261.1">31</text>
<text x="163.3" y="260.1">CTL1/FLGB</text>
<text x="163.3" y="262.7">CTL2/FLGC</text>
<text x="203.2" y="258.8">PB5/FD5</text>
<text x="203.2" y="261.4">PB6/FD6</text>
<text x="203.2" y="263.9">PB7/FD7</text>
<text x="217.4" y="259.8">24</text>
<text x="217.4" y="262.4">25</text>
<text x="67.1" y="267.2">J1</text>
<text x="157.5" y="267.5">13</text>
<text x="157.5" y="264.9">54</text>
<text x="163.3" y="269">IFCLK/PE0/T0_O</text>
<text x="163.3" y="266.5">CLKOUT</text>
<text x="203" y="269">PD0/FD8</text>
<text x="217.4" y="267.5">45</text>
<text x="379.4" y="265.2">VCC_3V3</text>
<text x="420.2" y="265.1">VCC_3V3</text>
<text x="68.7" y="274.1">VBUS</text>
<text x="78.2" y="272.5">1</text>
<text x="201.3" y="274.1">PD2/FD10</text>
<text x="203" y="271.5">PD1/FD9</text>
<text x="217.4" y="270">46</text>
<text x="217.4" y="272.5">47</text>
<text x="217.4" y="275.1">48</text>
<text x="228.3" y="270.3">RESET1</text>
<text x="292" y="271.5">VCC_3V3</text>
<text x="292.8" y="275.1">K5</text>
<text x="397.4" y="274.8" transform="rotate(-90 397.4 274.8)">0.1uF</text>
<text x="407.1" y="274.8" transform="rotate(-90 407.1 274.8)">C3</text>
<text x="429.1" y="275.1" transform="rotate(-90 429.1 275.1)">2K</text>
<text x="52.8" y="277.6">SHLD</text>
<text x="55.9" y="280.4">6</text>
<text x="73.2" y="279.2">D-</text>
<text x="78.2" y="277.6">2</text>
<text x="159.3" y="277.6">9</text>
<text x="163.3" y="279.2">D-</text>
<text x="201.3" y="276.6">PD3/FD11</text>
<text x="201.3" y="279.2">PD4/FD12</text>
<text x="201.3" y="281.7">PD5/FD13</text>
<text x="217.4" y="277.6">49</text>
<text x="217.4" y="280.2">50</text>
<text x="230.7" y="280.4">0r</text>
<text x="246.4" y="280.4">R42</text>
<text x="258.8" y="280.7">GLOBAL_RESET</text>
<text x="407.8" y="279.7">GND</text>
<text x="52.8" y="287.8">SHLD</text>
<text x="72.2" y="284.2">D+</text>
<text x="78.2" y="282.7">3</text>
<text x="78.2" y="287.8">4</text>
<text x="159.3" y="282.7">8</text>
<text x="163.3" y="284.2">D+</text>
<text x="201.3" y="284.2">PD6/FD14</text>
<text x="201.3" y="286.8">PD7/FD15</text>
<text x="217.4" y="282.7">51</text>
<text x="217.4" y="285.2">52</text>
<text x="385.9" y="283.2" transform="rotate(-90 385.9 283.2)">10K</text>
<text x="388.4" y="283.2" transform="rotate(-90 388.4 283.2)">10K</text>
<text x="55.9" y="290.6">7</text>
<text x="73.2" y="289.3">IO</text>
<text x="78.2" y="292.9">5</text>
<text x="96.1" y="289.6" transform="rotate(-90 96.1 289.6)">D4</text>
<text x="289.3" y="288.3" transform="rotate(-90 289.3 288.3)">1K</text>
<text x="372.4" y="289.6">2x10k</text>
<text x="408.1" y="292.8">24LC64</text>
<text x="413.7" y="290.1">U2</text>
<text x="429.1" y="291.4" transform="rotate(-90 429.1 291.4)">R9</text>
<text x="43.2" y="297.2">GND</text>
<text x="70.2" y="294.4">GND</text>
<text x="106.6" y="294.4">VCC_3V3</text>
<text x="123.2" y="298.5">3</text>
<text x="127.5" y="299.7">VCC RESET</text>
<text x="127.9" y="295.4">U8</text>
<text x="133.9" y="295.7">ADM809</text>
<text x="145.5" y="297.9">2</text>
<text x="157.5" y="297.9">42</text>
<text x="163.3" y="299.5">RESET</text>
<text x="399.3" y="295.4">8</text>
<text x="399.3" y="297.9">7</text>
<text x="403.4" y="296.9">VCC</text>
<text x="403.4" y="299.5">WP</text>
<text x="413.4" y="296.9">A0</text>
<text x="413.4" y="299.5">A1</text>
<text x="419.4" y="295.4">1</text>
<text x="419.4" y="297.9">2</text>
<text x="51.5" y="301.3">USB-MINI-B-THRU-HOLE</text>
<text x="89.9" y="301" transform="rotate(-90 89.9 301)">220r</text>
<text x="132.6" y="303">GND</text>
<text x="153.5" y="303.5" transform="rotate(-90 153.5 303.5)">100K</text>
<text x="178.8" y="305.3" transform="rotate(-90 178.8 305.3)">RESERVED</text>
<text x="192.8" y="305.3" transform="rotate(-90 192.8 305.3)">AGND</text>
<text x="195.3" y="305.3" transform="rotate(-90 195.3 305.3)">AGND</text>
<text x="197.9" y="305.3" transform="rotate(-90 197.9 305.3)">GND</text>
<text x="200.4" y="305.3" transform="rotate(-90 200.4 305.3)">GND</text>
<text x="203" y="305.3" transform="rotate(-90 203 305.3)">GND</text>
<text x="205.5" y="305.3" transform="rotate(-90 205.5 305.3)">GND</text>
<text x="208" y="305.3" transform="rotate(-90 208 305.3)">GND</text>
<text x="210.6" y="305.3" transform="rotate(-90 210.6 305.3)">GND</text>
<text x="292.1" y="304.8">GND</text>
<text x="385.9" y="301.3" transform="rotate(-90 385.9 301.3)">R14</text>
<text x="388.4" y="301.3" transform="rotate(-90 388.4 301.3)">R15</text>
<text x="399.3" y="300.5">6</text>
<text x="399.3" y="303">5</text>
<text x="403.4" y="302">SCL</text>
<text x="403.4" y="304.6">SDA</text>
<text x="411.4" y="304.6">VSS</text>
<text x="413.4" y="302">A2</text>
<text x="419.4" y="300.5">3</text>
<text x="419.4" y="303">4</text>
<text x="132.1" y="306.6">1</text>
<text x="177.3" y="311.1" transform="rotate(-90 177.3 311.1)">14</text>
<text x="191.3" y="309.4" transform="rotate(-90 191.3 309.4)">6</text>
<text x="193.8" y="311.1" transform="rotate(-90 193.8 311.1)">10</text>
<text x="196.3" y="311.1" transform="rotate(-90 196.3 311.1)">12</text>
<text x="198.9" y="311.1" transform="rotate(-90 198.9 311.1)">26</text>
<text x="201.4" y="311.1" transform="rotate(-90 201.4 311.1)">28</text>
<text x="204" y="311.1" transform="rotate(-90 204 311.1)">41</text>
<text x="206.5" y="311.1" transform="rotate(-90 206.5 311.1)">53</text>
<text x="209" y="311.1" transform="rotate(-90 209 311.1)">56</text>
<text x="289.3" y="306.4" transform="rotate(-90 289.3 306.4)">R41</text>
<text x="395.6" y="309.9">I2C address = 0xA2</text>
<text x="426" y="307.5">GND</text>
<text x="177.5" y="313.7" transform="rotate(-90 177.5 313.7)">10K</text>
<text x="384.6" y="312.3">GND</text>
<text x="89.9" y="319.1" transform="rotate(-90 89.9 319.1)">R52</text>
<text x="125.8" y="321.3">GND</text>
<text x="142.3" y="321.3">GND</text>
<text x="153.5" y="321.7" transform="rotate(-90 153.5 321.7)">R37</text>
<text x="195.6" y="323.8">GND</text>
<text x="83.8" y="327.7">GND</text>
<text x="177.5" y="331.8" transform="rotate(-90 177.5 331.8)">R26</text>
<text x="181.6" y="334">GND</text>
<text x="443" y="348">COMPANY:</text>
<text x="45.4" y="363.2">VCC_3V3</text>
<text x="201.8" y="362">VCC_3V3</text>
<text x="443" y="360.7">TITLE:</text>
<text x="379.5" y="369.6">DRAWN:</text>
<text x="417.6" y="369.6">DATED:</text>
<text x="52.3" y="376.9">C34</text>
<text x="65" y="376.9">C32</text>
<text x="77.7" y="377.2">C35</text>
<text x="90.4" y="376.9">C33</text>
<text x="103.1" y="377.2">C21</text>
<text x="115.8" y="376.9">C20</text>
<text x="128.5" y="377.2">C18</text>
<text x="141.2" y="376.9">C19</text>
<text x="153.9" y="376.9">C11</text>
<text x="167.9" y="377.2">C12</text>
<text x="179.3" y="376.9">C14</text>
<text x="192" y="377.2">C13</text>
<text x="208.5" y="375.7">C24</text>
<text x="222.5" y="375.9">C25</text>
<text x="233.9" y="375.7">C30</text>
<text x="246.6" y="375.9">C31</text>
<text x="379.5" y="379.7">CHECKED:</text>
<text x="417.6" y="379.7">DATED:</text>
<text x="453.4" y="381">CODE:</text>
<text x="477.5" y="381">SIZE:</text>
<text x="510.3" y="381">DRAWING NO:</text>
<text x="558.8" y="381">REV:</text>
<text x="52.3" y="386.6">0.1uF</text>
<text x="65" y="386.6">10nF</text>
<text x="77.7" y="386.9">0.1uF</text>
<text x="90.4" y="386.6">10nF</text>
<text x="103.1" y="386.9">0.1uF</text>
<text x="115.8" y="386.6">10nF</text>
<text x="128.5" y="386.9">0.1uF</text>
<text x="141.2" y="386.6">10nF</text>
<text x="153.9" y="386.6">0.1uF</text>
<text x="167.9" y="386.9">10nF</text>
<text x="179.3" y="386.6">0.1uF</text>
<text x="192" y="386.9">10nF</text>
<text x="208.5" y="385.4">0.1uF</text>
<text x="222.5" y="385.6">10nF</text>
<text x="233.9" y="385.4">0.1uF</text>
<text x="246.6" y="385.6">10nF</text>
<text x="379.5" y="389.9">QUALITY CONTROL:</text>
<text x="417.6" y="389.9">DATED:</text>
<text x="54.6" y="393.4">GND</text>
<text x="210.8" y="393.2">GND</text>
<text x="379.5" y="400">RELEASED:</text>
<text x="417.6" y="400">DATED:</text>
<text x="443.2" y="403.9">SCALE:</text>
<text x="524.5" y="403.9">SHEET:</text>
<text x="539.6" y="403.9">OF</text>
</g>
</svg>
